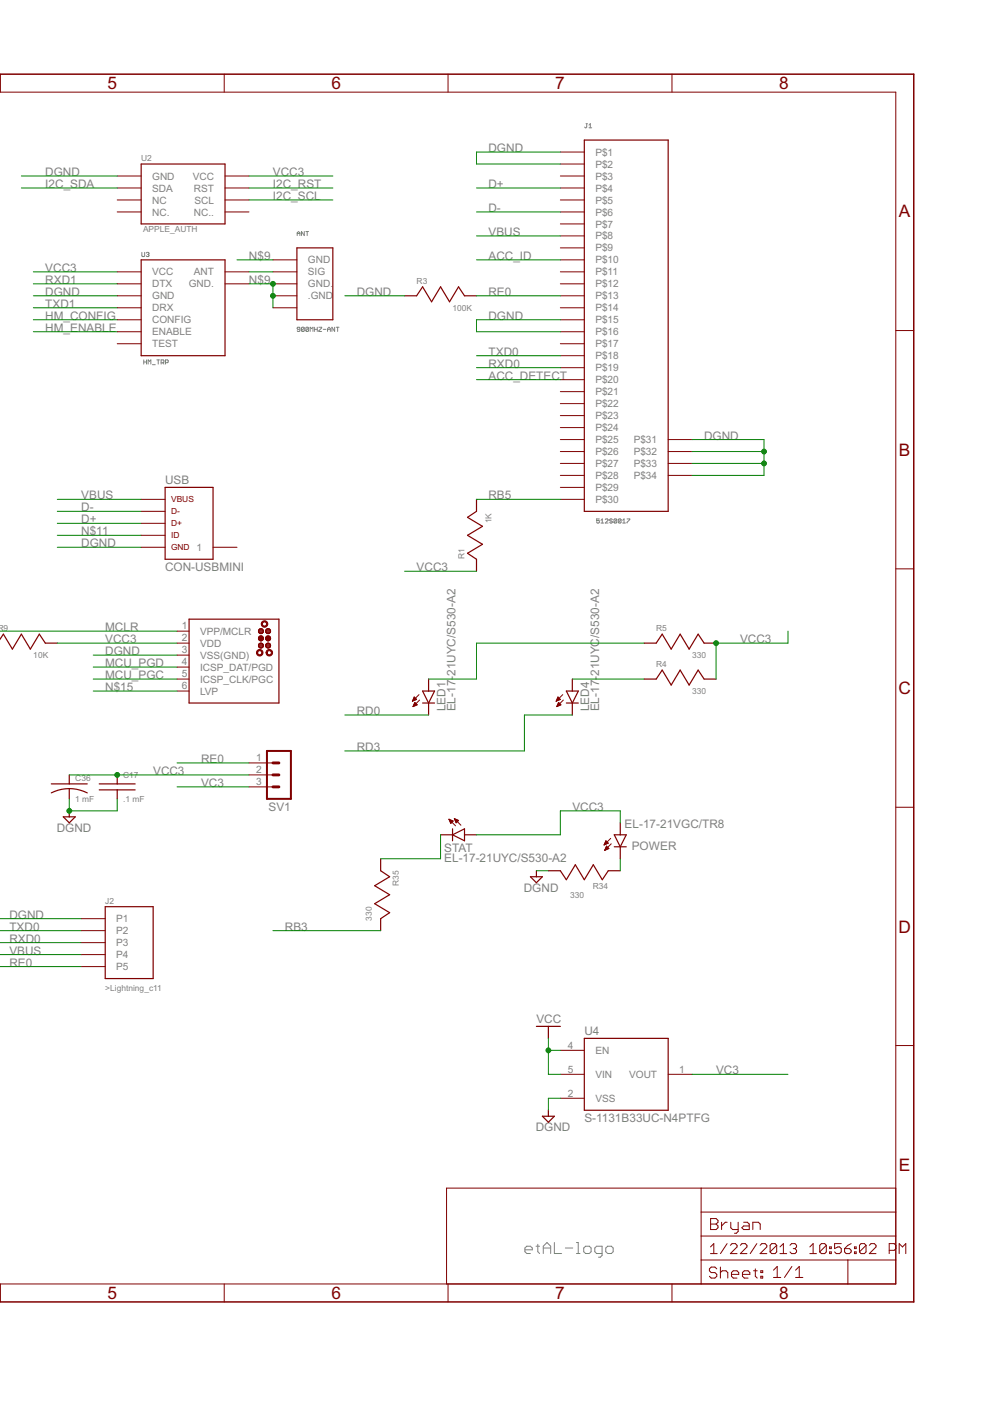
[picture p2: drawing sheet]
<svg xmlns="http://www.w3.org/2000/svg" width="210mm" height="297mm" viewBox="0 0 210 297" stroke-linecap="round" stroke-linejoin="round" font-family="sans-serif">
<g fill="none" stroke="#808080" stroke-width=".21">
<path d="M124.2 26.2h.3M124.4 26.2v.7l-.2 .2-.2-.2M124.9 27.1h.6M124.9 26.5l.3-.3v.9M30.1 53.5v.8l.1 .1 .5-.1v-.8M31 53.7l.5-.2 .1 .2-.1 .3M31.3 54h.2M31.5 54l.1 .1-.1 .3-.5-.1M63 50v-.6l.3-.3 .3 .3v.6M63 49.5h.6M64.5 49.1v.9l-.6-.9v.9M64.9 49.1h.5"/>
<path d="M65.1 49.1v.9M30.5 76.3v.9M30.5 76.8h.6M31.1 76.3v.9M31.4 77.2v-.9l.3 .3 .3-.3v.9M32.3 77.3h.6M33.3 76.3h.5M33.5 76.3v.9M34.2 76.9h.4l.2-.1-.2-.5h-.4v.9M34.5 76.9l.3 .3M35.1 76.9h.4l.2-.1-.2-.5h-.4v.9M63.6 69.8h-.5l-.1-.1 .1-.3 .5 .1v.6l-.2 .2-.4-.2"/>
<path d="M64.5 69.5v.6l-.1 .2-.5-.2M64.5 69.5l-.4-.1-.2 .1v.6M64.5 69.5l-.6 .6M65.4 69.5v.6l-.1 .2-.4-.2M65.4 69.5l-.4-.1-.1 .7M65.4 69.5l-.5 .6M65.8 70.3v-.9l.3 .3 .3-.3v.9M66.7 69.8h.6M66.7 69.4v.9M67.3 69.4v.9M67.6 69.4h.6l-.6 .9h.6M68.5 69.8h.6"/>
<path d="M69.4 69.8h.6M69.4 70.3v-.6l.3-.3 .3 .3v.6M71 69.4v.9l-.6-.9v.9M71.3 69.4h.6M71.6 69.4v.9M127.1 110h-.6v.5l.3-.2 .3 .2-.2 .4-.4-.2M127.4 110.9h.6M127.4 110.3l.3-.3v.9M128.3 110.2l.2-.2 .4 .2-.6 .7h.6M129.8 110.2l-.4-.2-.1 .3 .4 .2 .1 .2-.1 .2-.4-.2M130.8 110.2l-.5-.2-.1 .2v.5M130.8 110.2v.5l-.2 .2-.4-.2"/>
<path d="M130.8 110.2l-.6 .5M131.7 110.2l-.2-.2-.4 .2v.5M131.7 110.2v.5l-.2 .2-.4-.2M131.7 110.2l-.6 .5M132 110.9h.6M132 110.3l.3-.3v.9M132.9 110h.6l-.6 .9M111.3 265h1.6v-.4l-.4-.4h-.8l-.4 .4v.8l.4 .4h.8M113.6 264.2h.8M114 263.8v1.6l.4 .4M115.2 265.8v-1.6l.8-.8 .8 .8v1.6M115.2 264.6h1.6"/>
<path d="M117.5 263.4v2.4h1.6M119.9 264.6h1.5M122.2 265.8h.8M122.2 263.4h.4v2.4M123.8 264.6l.4-.4h.7l.4 .4v.8l-.4 .4h-.7l-.4-.4zM127.7 265.8h-1.2l-.4-.4v-.8l.4-.4h1.2v2l-.4 .4h-.4M128.4 264.6l.4-.4h.8l.4 .4v.8l-.4 .4h-.8l-.4-.4z"/>
</g>
<g fill="none" stroke="#800000" stroke-width=".21">
<path d="M-.1 19.5h190v252.7h-190M.1 15.7v3.8M47.5 15.7v3.8M95 15.7v3.8M142.5 15.7v3.8M24.8 37.3h5.1M24.8 39.9h5.1M47.7 37.3h5.1M47.7 39.9h5.1M118.8 32.2h5.1M118.8 34.8h5.1M118.8 37.3h5.1"/>
<path d="M118.8 39.9h5.1M24.8 42.4h5.1M24.8 44.9h5.1M24.8 57.6h5.1M47.7 42.4h5.1M47.7 44.9h5.1M47.7 57.6h5.1M57.9 55.1h5M57.9 57.6h5M118.8 42.4h5.1M118.8 44.9h5.1M118.8 47.5h5.1"/>
<path d="M118.8 50h5.1M118.8 52.6h5.1M118.8 55.1h5.1M118.8 57.6h5.1M24.8 60.2h5.1M24.8 62.7h5.1M24.8 65.3h5.1M24.8 67.8h5.1M24.8 70.3h5.1M24.8 72.9h5.1M47.7 60.2h5.1M57.9 60.2h5"/>
<path d="M57.9 62.7h5M57.9 65.3h5M118.8 60.2h5.1M118.8 62.7h5.1M118.8 65.3h5.1M118.8 67.8h5.1M118.8 70.3h5.1M118.8 72.9h5.1M118.8 75.4h5.1M118.8 78h5.1M189.9 70.1h3.8M118.8 80.5h5.1"/>
<path d="M118.8 83h5.1M118.8 85.6h5.1M118.8 88.1h5.1M118.8 90.7h5.1M118.8 93.2h5.1M118.8 95.7h5.1M118.8 98.3h5.1M141.7 93.2h5M141.7 95.7h5M141.7 98.3h5M29.9 105.9h5.1M29.9 108.4h5.1"/>
<path d="M29.9 111h5.1M29.9 113.5h5.1M29.9 116h5.1M45.2 116h5M118.8 100.8h5.1M118.8 103.3h5.1M118.8 105.9h5.1M141.7 100.8h5M37.5 133.8h2.6M37.5 136.4h2.6M37.5 138.9h2.6M189.9 120.6h3.8"/>
<path d="M37.5 141.4h2.6M37.5 144h2.6M37.5 146.5h2.6M87.5 148.7h.1M87.5 148.5h.3M87.6 148.4h.5M87.6 148.3h.7M87.6 149.7h.2M87.7 149.6h.3M87.7 148.2h.5M87.7 148.1h.4M87.7 149.5h.6"/>
<path d="M87.8 149.4h.6M87.8 147.9h.2M87.8 147.8h.1M87.8 149.3h.5M87.9 149.1h.3M87.9 149h.1M87.9 148.9l.6 .5-.9 .4zM88.3 148.3l-.5-.5-.4 .9M88.3 148.3l-.9 .4M88.8 147.3l-1.4 1.4M89 148.4l-1.4 1.4M117.9 148.7h.1"/>
<path d="M118 148.5h.3M118 148.4h.5M118.1 148.3h.7M118.1 149.7h.1M118.1 148.2h.6M118.1 149.6h.4M118.2 148.1h.4M118.2 149.5h.6M118.2 147.9h.2M118.2 149.4h.7M118.3 147.8h.1M118.3 149.3h.5"/>
<path d="M118.3 149.1h.3M118.4 149h.1M118.4 148.9l.5 .5-.9 .4zM118.8 148.3l-.5-.5-.4 .9M118.8 148.3l-.9 .4M119.3 147.3l-1.4 1.4M119.4 148.4l-1.4 1.4M52.8 161.8h5.1M52.8 164.3h5.1M52.8 166.8h5.1M95.2 173.7l1.4 1.4M95.2 173.7l.9 .4-.5 .5z"/>
<path d="M95.2 173.7h.1M95.3 173.9h.3M95.3 174h.6M95.4 174.1h.7M95.4 174.2h.5M95.5 174.3h.3M95.5 174.5h.2M96.3 173.6l1.4 1.4M96.3 173.6l.9 .3-.5 .6zM96.4 173.6h.1M96.4 173.7h.4M96.5 173.9h.5"/>
<path d="M96.5 174h.7M96.6 174.1h.5M96.6 174.2h.3M96.7 174.3h.1M128.1 179h.2M128.2 178.9h.4M128.2 178.8h.7M128.3 178.7h.6M128.3 178.6h.5M128.4 178.5h.3M128.4 179.9h.7M128.4 178.3h.1"/>
<path d="M128.4 179.8h.6M128.5 178.3l.5 .5-.9 .4zM128.5 179.7h.3M128.5 179.5h.2M128.6 179.4l-.4 .9M128.6 179.4l.5 .5M128.6 179.4h.1M129.1 179.9l-.9 .4M129.5 177.8l-1.4 1.4M129.6 178.9l-1.4 1.4M189.9 171.2h3.8M17.2 194.8h5.1"/>
<path d="M17.2 197.3h5.1M17.2 199.9h5.1M128.2 180.3h.1M128.3 180.1h.3M128.3 180h.6M17.2 202.4h5.1M17.2 204.9h5.1M118.8 227.8h5.1M118.8 232.9h5.1M118.8 222.7h5.1M141.7 227.8h5M189.9 221.7h3.8"/>
<path d="M148.7 251.9v20.3M148.7 257h41.2M150.7 258.4h1.1l.4 .3v.4l-.4 .4 .4 .4v.4l-.4 .4h-1.1zM150.7 259.5h1.1M153 259.1v1.6M154.2 259.1h-.4l-.8 .8M154.9 259.1v1.2l.4 .4h1.2M156.5 259.1v2l-.4 .4h-.4M157.7 259.1h.8l.4 .4v1.2h-1.2l-.4-.4 .4-.4h1.2M189.9 251.9h-95.2v20.3M.1 272.2v3.8M47.5 272.2v3.8"/>
<path d="M95 272.2v3.8M142.5 272.2v3.8M148.7 267.1h41.2M148.7 262.1h41.2M150.6 264.4l.7-.7v2.1M150.6 265.8h1.5M152 269l-.4-.4h-.8l-.4 .4v.4l.4 .4h.8l.4 .4v.4l-.4 .4h-.8l-.4-.4M152.7 268.6v2.4M152.7 269.8l.4-.4h.8l.4 .4v1.2M154.2 263.7l-1.4 2.1M154.9 264l.3-.3h.7l.4 .3v.4l-1.4 1.4h1.4M155.1 270.2h1.5v-.4l-.3-.4h-.8l-.4 .4v.8l.4 .4h.8"/>
<path d="M157 264l.3-.3h.7l.4 .3v.4l-1.4 1.4h1.4M157.4 270.2h1.6v-.4l-.4-.4h-.8l-.4 .4v.8l.4 .4h.8M159.6 260.7v-1.6h1.2l.4 .4v1.2M159.8 269.4h.7M160.1 269v1.6l.4 .4M160.5 263.7l-1.4 2.1M161.2 264l.3-.3h.7l.4 .3v.4l-1.4 1.4h1.4M161.3 269.4h.4v.4h-.4zM161.3 270.6h.4v.4h-.4zM164 269.3l.8-.8v2.3M164 270.8h1.5M164.7 264v1.4l-.4 .4h-.7l-.3-.4"/>
<path d="M164.7 264l-.4-.3h-.7l-.3 .3v1.4M164.7 264l-1.4 1.4M165.4 265.8h1.4M165.4 264.4l.7-.7v2.1M167.5 264l.3-.3h.8l.3 .3v.4l-.3 .3M167.9 268.5l-1.6 2.3M168.2 264.7h.4M168.6 264.7l.3 .4v.3l-.3 .4h-.8l-.3-.4M168.7 270.8h1.5M168.7 269.3l.8-.8v2.3M171.7 265.8h1.4M171.7 264.4l.7-.7v2.1"/>
<path d="M175.2 264v1.4l-.3 .4h-.7l-.4-.4M175.2 264l-.3-.3h-.7l-.4 .3v1.4M175.2 264l-1.4 1.4M175.9 265.4h.4v.4h-.4zM175.9 264.4h.4v.3h-.4zM178.4 263.7h-1.4v1l.7-.3h.3l.4 .3v.7l-.4 .4h-.7l-.3-.4M179.1 264.7h1l.4 .4v.3l-.4 .4h-.7l-.3-.4zM179.8 267.1v5.1M180.5 263.7l-.7 .3-.7 .7M181.2 265.4h.3v.4h-.3zM181.2 264.4h.3v.3h-.3zM183.6 264v1.4l-.3 .4h-.7l-.4-.4"/>
<path d="M183.6 264l-.3-.3h-.7l-.4 .3v1.4M183.6 264l-1.4 1.4M184.3 264l.4-.3h.7l.3 .3v.4l-1.4 1.4h1.4M188.5 265.1h1.1l.3-.4v-.7l-.3-.3h-1.1v2.1M190.6 265.8v-2.1l.7 .7 .7-.7v2.1"/>
</g>
<path d="M-.1 15.7h193.8v260.3h-193.8" fill="none" stroke="#800000" stroke-width=".32"/>
<g fill="none" stroke="#800000" stroke-width=".25">
<path d="M29.9 34.8h17.8v12.7h-17.8zM123.9 29.7h17.8v78.7h-17.8zM29.9 55.1h17.8v20.3h-17.8zM62.9 52.6h7.7v15.2h-7.7zM85.8 62.7h2.5l1.3-1.9 1.9 3.2 1.9-3.2 1.9 3.2 1.9-3.2 1.3 1.9h2.5M35 103.3h10.2v15.3h-10.2zM101 105.9v2.5l-1.9 1.3 3.2 1.9-3.2 1.9 3.2 1.9-3.2 1.9 1.9 1.3v2.5M-.1 135.6l.8-1.1 1.9 3.1 1.9-3.1 1.9 3.1 1.9-3.1 1.3 1.9h2.5M40.1 131.3h19v17.8h-19zM54.8 133.8h1M54.8 135.4h1M54.8 136.9h1"/>
<path d="M54.8 135.1h1M54.8 136.7h1M54.9 134h.9M54.9 133.6h.9M54.9 133.6v.4M54.9 134l.2 .3M54.9 135.6a.5 .5 0 0 0 .4 .3 .5 .5 0 0 0 .5-.3M54.9 135.6h.9M54.9 137.2h.8M55 136.5h.6M55 134.9l-.2 .3 .1 .4M55 134.9a.51 .51 0 0 1 .7 0 .51 .51 0 0 1 .1 .7"/>
<path d="M55 134.9h.6M55.1 134.3h.5M55.1 133.4h.5M55.1 134.3h.4M55.1 133.4l-.2 .2M55.1 133.4l.3-.1 .4 .3M55.2 135.8h.3M55.8 133.6v.2M55.8 134l-.3 .3M55.8 133.8v.2M56.3 133.8h1.1M56.3 135.4h1"/>
<path d="M56.3 136.9h1M56.4 135.1h.9M56.4 136.7h.9M56.4 133.6v.4M56.4 134l.2 .3M56.4 134h.9M56.4 133.6h.9M56.4 135.6a.5 .5 0 0 0 .4 .3 .5 .5 0 0 0 .5-.3M56.4 135.6h.9M56.4 137.2h.9M56.5 136.5h.7M56.5 134.9l-.2 .3 .1 .4"/>
<path d="M56.5 134.9a.51 .51 0 0 1 .7 0 .51 .51 0 0 1 .1 .7M56.6 134.9h.5M56.6 134.3h.5M56.6 133.4h.5M56.6 133.4l-.2 .2M56.6 133.4l.4-.1 .3 .3M56.7 135.8h.3M57.3 133.6l.1 .2M57.3 134l-.2 .3M57.4 133.8l-.1 .2M136.6 136.4h2.5l1.3-1.9 1.9 3.1 1.9-3.1 1.9 3.1 1.9-3.1 1.3 1.9h2.5M89.6 146.5h2.5l-1.2 2.6z"/>
<path d="M89.6 149.1h2.5M90.9 144v2.5M90.9 149.1v2.5M120.1 149.1h2.5M120.1 146.5h2.5l-1.3 2.6zM121.3 144v2.5M121.3 149.1v2.5M136.6 144h2.5l1.3-1.9 1.9 3.1 1.9-3.1 1.9 3.1 1.9-3.1 1.3 1.9h2.5M10.9 168.1a8.4 8.4 0 0 1 7.6 0M10.9 166.2h7.6M13.4 173.2h2.6l-1.3 1.3zM14.7 164.3v1.9"/>
<path d="M14.7 167.2v2.2M14.7 171.9v1.3M21 166.2h7.7M21 167.5h7.7M24.8 164.3v1.9M24.8 167.5v1.9M93.4 177h2.5M95.9 177l2.6-1.3v2.6zM95.9 175.7v2.6M98.5 177h2.5M130.2 177h2.6l-1.3 2.5zM130.2 179.5h2.6"/>
<path d="M131.5 174.5v2.5M131.5 179.5v2.6M22.3 192.2h10.2v15.3h-10.2zM80.7 182.1v2.5l1.9 1.3-3.2 1.9 3.2 1.9-3.2 1.9 3.2 1.9-1.9 1.3v2.5M112.5 185.9h2.5l-1.3 1.3zM113.7 184.6v1.3M116.3 184.6h2.5l1.3 1.9 1.9-3.2 1.9 3.2 1.9-3.2 1.9 3.2 1.3-1.9h2.5M113.7 217.6h5.1M116.3 217.6v2.6M115 236.7h2.5l-1.2 1.2zM116.3 235.4v1.3M123.9 220.2h17.8v15.2h-17.8z"/>
<circle cx="55.3" cy="136.9" r=".5"/>
<circle cx="56.8" cy="136.9" r=".5"/>
</g>
<g fill="#800000" stroke="#800000" stroke-width=".21">
<path d="M55.6 131.8a.69 .69 0 0 1 1.1 .1 .69 .69 0 0 1-.4 1 .69 .69 0 0 1-.9-.6h.2a.44 .44 0 0 1 .7-.4 .44 .44 0 0 1 .1 .8 .44 .44 0 0 1-.7-.2l-.1-.2h-.2z" fill-rule="evenodd"/>
<path d="M54.5 137.9a.69 .69 0 0 1 1.2 .1 .69 .69 0 0 1-.4 1 .69 .69 0 0 1-.9-.6h.2a.44 .44 0 0 1 .7-.4 .44 .44 0 0 1 .1 .8 .44 .44 0 0 1-.7-.2l-.1-.2h-.2z" fill-rule="evenodd"/>
<path d="M56.6 137.9a.69 .69 0 0 1 1.1 .1 .69 .69 0 0 1-.4 1 .69 .69 0 0 1-.9-.6h.3a.44 .44 0 0 1 .6-.4 .44 .44 0 0 1 .1 .8 .44 .44 0 0 1-.7-.2v-.2h-.3z" fill-rule="evenodd"/>
</g>
<path d="M56.6 159.2h5.1v10.2h-5.1z" fill="none" stroke="#800000" stroke-width=".42"/>
<path d="M57.9 166.8h1.2M57.9 164.3h1.2M57.9 161.8h1.2" fill="none" stroke="#800000" stroke-width=".61"/>
<g fill="none" stroke="#008000" stroke-width=".21">
<path d="M4.5 37.3h20.3M4.5 39.9h20.3M52.8 37.3h17.8M52.8 39.9h17.8M101 39.9h17.8M118.8 32.2h-17.8v2.6h17.8M7.1 57.6h17.7M50.2 55.1h7.7M52.8 57.6h5.1M52.8 42.4h17.8M101 50h17.8M101 44.9h17.8"/>
<path d="M101 55.1h17.8M7.1 62.7h17.7M7.1 67.8h17.7M7.1 70.3h17.7M7.1 65.3h17.7M7.1 60.2h17.7M52.8 60.2h5.1v5.1M73.1 62.7h12.7M101 62.7h17.8M101 75.4h17.8M101 78h17.8M118.8 67.8h-17.8v2.5h17.8"/>
<path d="M101 80.5h17.8M146.7 93.2h15.3v7.6h-15.3M146.7 95.7h15.3M146.7 98.3h15.3M12.1 116h17.8M12.1 105.9h17.8M12.1 108.4h17.8M12.1 111h17.8M12.1 113.5h17.8M101 105.9h17.8M0 133.8h37.5M12.1 136.4h25.4"/>
<path d="M19.8 138.9h17.7M85.8 121.1h15.2M136.6 136.4h-35.6v7.6h-10.1M167.1 133.8v2.6h-15.3v7.6M19.8 144h17.7M19.8 141.4h17.7M19.8 146.5h17.7M73.1 151.6h17.8M121.3 151.6h-10.1v7.6h-38.1M121.3 144h15.3M14.7 169.4v2.5h10.1v-2.5M14.7 164.3h38.1"/>
<path d="M37.5 161.8h15.3M37.5 166.8h15.3M93.4 177v5.1h-12.7M131.5 174.5v-2.6h-12.7v5.1h-17.8M-.1 194.8h17.3M-.1 199.9h17.3M-.1 197.3h17.3M57.9 197.3h22.8M113.7 184.6h2.6M131.5 182.1v2.5M-.1 204.9h17.3M-.1 202.4h17.3"/>
<path d="M116.3 220.2v7.6h2.5M116.3 222.7h2.5M118.8 232.9h-2.5v2.5M146.7 227.8h20.4"/>
</g>
<g fill="#008000" stroke="#008000" stroke-width=".21">
<circle cx="116.3" cy="222.7" r=".51"/>
<circle cx="14.7" cy="171.9" r=".51"/>
<circle cx="162" cy="95.7" r=".51"/>
<circle cx="162" cy="98.3" r=".51"/>
<circle cx="151.8" cy="136.4" r=".51"/>
<circle cx="24.8" cy="164.3" r=".51"/>
<circle cx="57.9" cy="60.2" r=".51"/>
<circle cx="57.9" cy="62.7" r=".51"/>
</g>
<g font-size="4.1" fill="#800000">
<text x="22.8" y="18.9">5</text>
<text x="70.3" y="18.9">6</text>
<text x="117.7" y="18.9">7</text>
<text x="165.2" y="18.9">8</text>
<text x="190.6" y="46.1">A</text>
<text x="190.6" y="96.6">B</text>
<text x="190.5" y="147.2">C</text>
<text x="190.5" y="197.7">D</text>
<text x="190.6" y="248.2">E</text>
<text x="22.8" y="275.4">5</text>
<text x="70.3" y="275.4">6</text>
<text x="117.7" y="275.4">7</text>
<text x="165.2" y="275.4">8</text>
</g>
<g font-size="2.8" fill="#808080">
<text x="103.6" y="32.2">DGND</text>
<text x="9.6" y="37.3">DGND</text>
<text x="9.6" y="39.9">I2C_SDA</text>
<text x="57.9" y="37.3">VCC3</text>
<text x="57.9" y="39.9">I2C_RST</text>
<text x="103.6" y="39.9">D+</text>
<text x="57.9" y="42.4">I2C_SCL</text>
<text x="103.6" y="44.9">D-</text>
<text x="103.6" y="50">VBUS</text>
<text x="9.6" y="57.6">VCC3</text>
<text x="52.8" y="55.1">N$9</text>
<text x="103.6" y="55.1">ACC_ID</text>
<text x="9.6" y="62.7">DGND</text>
<text x="9.6" y="65.3">TXD1</text>
<text x="9.6" y="60.2">RXD1</text>
<text x="52.8" y="60.2">N$9</text>
<text x="75.6" y="62.7">DGND</text>
<text x="103.6" y="62.7">RE0</text>
<text x="9.6" y="67.8">HM_CONFIG</text>
<text x="9.6" y="70.3">HM_ENABLE</text>
<text x="103.6" y="67.8">DGND</text>
<text x="103.6" y="75.4">TXD0</text>
<text x="103.6" y="77.9">RXD0</text>
<text x="103.6" y="80.5">ACC_DETECT</text>
<text x="149.3" y="93.2">DGND</text>
<text x="17.2" y="105.9">VBUS</text>
<text x="35" y="102.7">USB</text>
<text x="103.6" y="105.9">RB5</text>
<text x="17.2" y="108.4">D-</text>
<text x="17.2" y="111">D+</text>
<text x="17.2" y="113.5">N$11</text>
<text x="17.2" y="116">DGND</text>
<text x="35" y="121.1">CON-USBMINI</text>
<text x="88.3" y="121.1">VCC3</text>
<text x="22.3" y="136.4">VCC3</text>
<text x="22.3" y="133.8">MCLR</text>
<text x="156.9" y="136.4">VCC3</text>
<text x="22.3" y="138.9">DGND</text>
<text x="22.3" y="141.4">MCU_PGD</text>
<text x="22.3" y="144">MCU_PGC</text>
<text x="96.6" y="143.3" transform="rotate(-90 96.6 143.3)">21UYC/S530-A2</text>
<text x="127.1" y="143.3" transform="rotate(-90 127.1 143.3)">21UYC/S530-A2</text>
<text x="22.3" y="146.5">N$15</text>
<text x="75.6" y="151.6">RD0</text>
<text x="94.4" y="150.8" transform="rotate(-90 94.4 150.8)">LED1</text>
<text x="96.6" y="150.8" transform="rotate(-90 96.6 150.8)">EL-17-</text>
<text x="124.9" y="150.8" transform="rotate(-90 124.9 150.8)">LED4</text>
<text x="127.1" y="150.8" transform="rotate(-90 127.1 150.8)">EL-17-</text>
<text x="42.6" y="161.8">RE0</text>
<text x="75.6" y="159.2">RD3</text>
<text x="32.5" y="164.3">VCC3</text>
<text x="42.6" y="166.8">VC3</text>
<text x="56.9" y="171.9">SV1</text>
<text x="121.4" y="171.9">VCC3</text>
<text x="12" y="176.4">DGND</text>
<text x="132.4" y="175.6">EL-17-21VGC/TR8</text>
<text x="94.2" y="182.7">EL-17-21UYC/S530-A2</text>
<text x="94.2" y="180.5">STAT</text>
<text x="133.9" y="180.3">POWER</text>
<text x="111.1" y="189.1">DGND</text>
<text x="2" y="194.8">DGND</text>
<text x="2" y="197.3">TXD0</text>
<text x="60.4" y="197.3">RB3</text>
<text x="2" y="199.8">RXD0</text>
<text x="2" y="202.4">VBUS</text>
<text x="2" y="204.9">RE0</text>
<text x="113.7" y="217">VCC</text>
<text x="123.9" y="219.5">U4</text>
<text x="151.8" y="227.8">VC3</text>
<text x="113.6" y="239.8">DGND</text>
<text x="123.9" y="237.9">S-1131B33UC-N4PTFG</text>
</g>
<g font-size="2.4" fill="#808080">
<text x="126.2" y="33">P$1</text>
<text x="126.2" y="35.5">P$2</text>
<text x="32.3" y="38.1">GND</text>
<text x="32.3" y="40.6">SDA</text>
<text x="40.9" y="38.1">VCC</text>
<text x="41.1" y="40.6">RST</text>
<text x="126.2" y="38.1">P$3</text>
<text x="126.2" y="40.6">P$4</text>
<text x="32.3" y="43.2">NC</text>
<text x="32.3" y="45.7">NC.</text>
<text x="41.1" y="45.7">NC..</text>
<text x="41.2" y="43.2">SCL</text>
<text x="126.2" y="43.2">P$5</text>
<text x="126.2" y="45.7">P$6</text>
<text x="126.2" y="48.2">P$7</text>
<text x="126.2" y="50.8">P$8</text>
<text x="126.2" y="53.3">P$9</text>
<text x="32.3" y="58.4">VCC</text>
<text x="41.1" y="58.4">ANT</text>
<text x="65.3" y="55.9">GND</text>
<text x="65.3" y="58.4">SIG</text>
<text x="126.2" y="55.9">P$10</text>
<text x="126.2" y="58.4">P$11</text>
<text x="32.3" y="60.9">DTX</text>
<text x="32.3" y="63.5">GND</text>
<text x="40" y="60.9">GND.</text>
<text x="65.3" y="60.9">GND.</text>
<text x="65.3" y="63.5">.GND</text>
<text x="126.2" y="60.9">P$12</text>
<text x="126.2" y="63.5">P$13</text>
<text x="32.3" y="66">DRX</text>
<text x="32.3" y="68.6">CONFIG</text>
<text x="32.3" y="71.1">ENABLE</text>
<text x="126.2" y="66">P$14</text>
<text x="126.2" y="68.6">P$15</text>
<text x="126.2" y="71.1">P$16</text>
<text x="32.3" y="73.6">TEST</text>
<text x="126.2" y="73.6">P$17</text>
<text x="126.2" y="76.2">P$18</text>
<text x="126.2" y="78.7">P$19</text>
<text x="126.2" y="81.3">P$20</text>
<text x="126.2" y="83.8">P$21</text>
<text x="126.2" y="86.3">P$22</text>
<text x="126.2" y="88.9">P$23</text>
<text x="126.2" y="91.4">P$24</text>
<text x="126.2" y="93.9">P$25</text>
<text x="134.4" y="93.9">P$31</text>
<text x="126.2" y="96.5">P$26</text>
<text x="126.2" y="99">P$27</text>
<text x="126.2" y="101.6">P$28</text>
<text x="134.4" y="96.5">P$32</text>
<text x="134.4" y="99">P$33</text>
<text x="134.4" y="101.6">P$34</text>
<text x="126.2" y="104.1">P$29</text>
<text x="126.2" y="106.6">P$30</text>
<text x="41.6" y="116.8">1</text>
<text x="38.5" y="133.5">1</text>
<text x="38.5" y="136">2</text>
<text x="42.4" y="134.6">VPP/MCLR</text>
<text x="42.4" y="137.1">VDD</text>
<text x="38.5" y="138.5">3</text>
<text x="38.5" y="141.1">4</text>
<text x="38.5" y="143.6">5</text>
<text x="42.4" y="139.7">VSS(GND)</text>
<text x="42.4" y="142.2">ICSP_DAT/PGD</text>
<text x="38.5" y="146.2">6</text>
<text x="42.4" y="144.7">ICSP_CLK/PGC</text>
<text x="42.4" y="147.3">LVP</text>
<text x="54.3" y="161.4">1</text>
<text x="54.3" y="163.9">2</text>
<text x="54.3" y="166.5">3</text>
<text x="24.6" y="195.5">P1</text>
<text x="24.6" y="198.1">P2</text>
<text x="24.6" y="200.6">P3</text>
<text x="24.6" y="203.1">P4</text>
<text x="24.6" y="205.7">P5</text>
<text x="120.4" y="222.3">4</text>
<text x="120.4" y="227.4">5</text>
<text x="126.2" y="223.5">EN</text>
<text x="144" y="227.4">1</text>
<text x="120.4" y="232.5">2</text>
<text x="126.2" y="233.6">VSS</text>
<text x="126.2" y="228.5">VIN</text>
<text x="133.4" y="228.5">VOUT</text>
</g>
<g font-size="2" fill="#808080">
<text x="29.9" y="34.1">U2</text>
<text x="30.3" y="49.2">APPLE_AUTH</text>
<text x="88.3" y="60.2">R3</text>
<text x="96" y="65.9">100K</text>
<text x="104.2" y="111" transform="rotate(-90 104.2 111)">1K</text>
<text x="98.5" y="118.6" transform="rotate(-90 98.5 118.6)">R1</text>
<text x="-.6" y="133.8">R9</text>
<text x="139.1" y="133.8">R5</text>
<text x="7.1" y="139.5">10K</text>
<text x="139.1" y="141.4">R4</text>
<text x="146.8" y="139.5">330</text>
<text x="146.8" y="147.2">330</text>
<text x="16" y="165.6">C36</text>
<text x="26.1" y="164.9">C17</text>
<text x="16" y="170">1 mF</text>
<text x="26.1" y="170">.1 mF</text>
<text x="22.3" y="191.6">J2</text>
<text x="84.5" y="187.9" transform="rotate(-90 84.5 187.9)">R35</text>
<text x="120.9" y="190.3">330</text>
<text x="125.7" y="188.4">R34</text>
<text x="78.8" y="195.2" transform="rotate(-90 78.8 195.2)">330</text>
<text x="22.3" y="210">&gt;Lightning_c11</text>
</g>
<g font-size="2" fill="#800000">
<text x="36.3" y="106.5">VBUS</text>
<text x="36.3" y="109.1">D-</text>
<text x="36.3" y="111.6">D+</text>
<text x="36.3" y="114.1">ID</text>
<text x="36.3" y="116.7">GND</text>
</g>
</svg>
